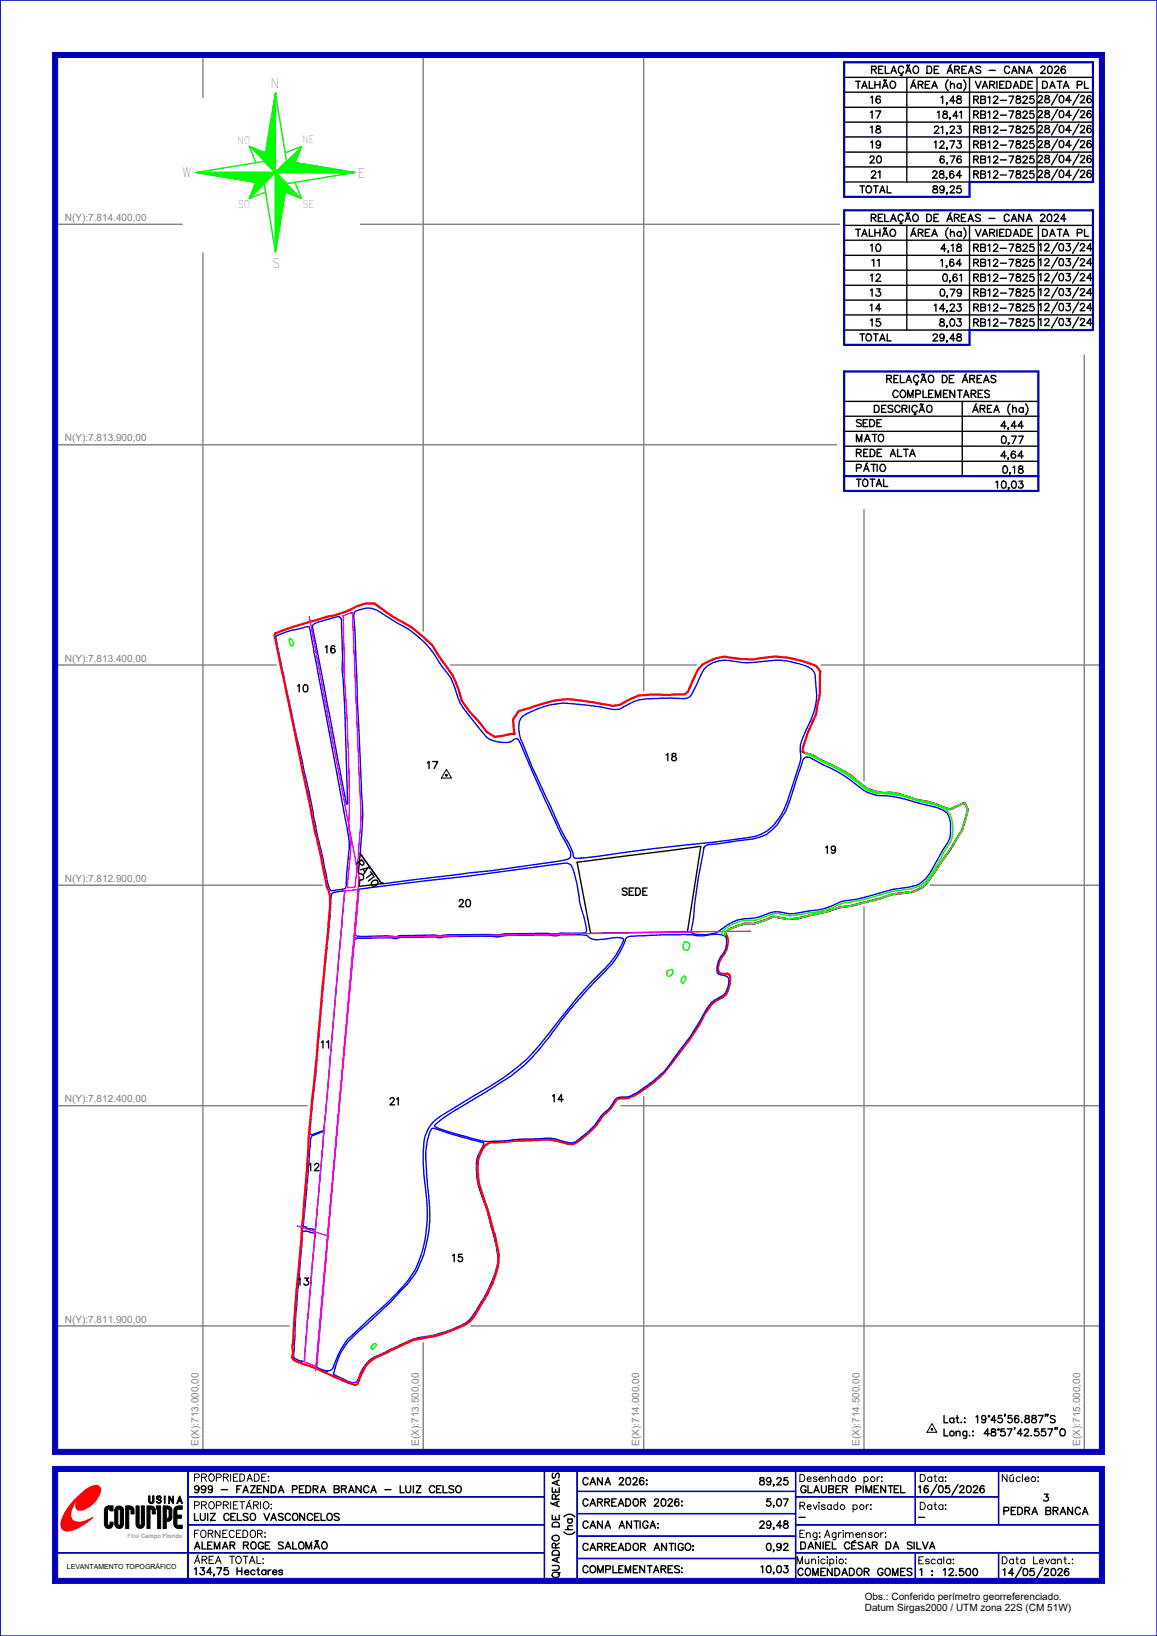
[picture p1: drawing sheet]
<svg xmlns="http://www.w3.org/2000/svg" width="210mm" height="297mm" viewBox="0 0 210 297" stroke-linecap="round" stroke-linejoin="round" font-family="sans-serif">
<!-- layer: QUADRO_DE_AREAS_COMPLEMENTARES -->
<path d="M153.2 86.4h35.3" fill="none" stroke="#0000b8" stroke-width=".4"/>
<!-- layer: QUADRO_DE_AREAS_CANA_2026 -->
<path d="M176 33h22.4" fill="none" stroke="#0000b8" stroke-width=".4"/>
<path d="M153.2 33h22.8" fill="none" stroke="#000" stroke-width=".25"/>
<!-- layer: QUADRO_DE_AREAS_CANA_ANTIGA -->
<path d="M153.2 59.9h22.8" fill="none" stroke="#000" stroke-width=".25"/>
<!-- layer: MATO -->
<path d="M52.5 116.1a.51 .51 0 0 1 .7 .5 .38 .38 0 0 1 0 .5 .38 .38 0 0 1-.5 .1zM121.1 176.4l.3-.3a.42 .42 0 0 1 .7 .1l-.2 .7a.46 .46 0 0 1-.6 .3 .46 .46 0 0 1-.2-.6zM123.9 177.5v-.1a.34 .34 0 0 1 .5-.1 .34 .34 0 0 1 0 .6l-.2 .3a.28 .28 0 0 1-.3 .3 .28 .28 0 0 1-.3-.4zM124.2 171.1l.1-.1h.2a.61 .61 0 0 1 .7 .6l-.1 .4a.51 .51 0 0 1-.3 .5 .51 .51 0 0 1-.6-.1l-.2-.4zM67.6 244.2a.36 .36 0 0 1 .5-.2 .36 .36 0 0 1 0 .6l-.2 .1a.31 .31 0 0 1-.5 .1 .31 .31 0 0 1 .1-.5z" fill="none" stroke="#0f0" stroke-width=".25"/>
<!-- layer: 0114000999015 -->
<path d="M78.4 204.9l.3-.1 3.1 1.1 5.9 1.5 .1 .3a7.8 7.8 0 0 0-1.3 4.8 20.8 20.8 0 0 0 1.8 7l.9 3.5a18.2 18.2 0 0 1 1.1 6.2 26.6 26.6 0 0 1-4.3 9.3 6.1 6.1 0 0 1-3.6 2.7 30.2 30.2 0 0 1-6.6 1.7l-1.5 .5-4.2 2a11.6 11.6 0 0 0-3.3 1.9 10.2 10.2 0 0 0-2 3.4 1.62 1.62 0 0 1-1.8 0l-2-.9a.5 .5 0 0 1-.4-.4 .5 .5 0 0 1 .1-.5l.1-.4a12.2 12.2 0 0 1 4.4-6.9l6.2-5.7a33.5 33.5 0 0 0 4.3-5.3 24.5 24.5 0 0 0 2-14.8l-.1-1.2a29.4 29.4 0 0 1-.1-7l.5-2z" fill="none" stroke="#00f" stroke-width=".25"/>
<!-- layer: 0114000999013 -->
<path d="M54.9 223.5l.6-.1 .8 .3 .9 .1-1.4 16-.5 7.2a.92 .92 0 0 1-1.3-.1l-.6-.4-.1-.5 .4-7.6z" fill="none" stroke="#00f" stroke-width=".25"/>
<!-- layer: 0114000999012 -->
<path d="M56.6 206.3l2.2-.9-1.5 17.9-.7-.2h-.5l-.8-.4h-.3l1.2-14.1a5 5 0 0 1 .4-2.3z" fill="none" stroke="#00f" stroke-width=".25"/>
<!-- layer: 0114000999010 -->
<path d="M50.1 115.5l.4-.3 2.4-.8 2.8-.6 .5 .1 6.7 36.1a11.5 11.5 0 0 1 .5 3.5l-.6 7.3a.49 .49 0 0 1-.6 .6l-2.1 .3a3.4 3.4 0 0 1-.8-2.5l-2.4-10.8a67.2 67.2 0 0 0-1.7-8.5l-4.1-19.1-.9-4.4z" fill="none" stroke="#00f" stroke-width=".25"/>
<!-- layer: 0114000999011 -->
<path d="M60.4 162.1l1.8-.4 .3 .1 .1 .2-3.8 43.2-2.2 .8a.59 .59 0 0 1-.3-.9l1-9.8 1.2-15 1.4-14.8a8.7 8.7 0 0 1 .5-3.4z" fill="none" stroke="#00f" stroke-width=".25"/>
<!-- layer: 0114000999 -->
<path d="M49.9 115l3.6-1.3 6.2-1.8 .9-.2a16.3 16.3 0 0 0 4.2-1.6l1.6-.6h1.6l3 2.2 1.2 .8a19.4 19.4 0 0 1 6.2 4.6l1.3 2.1 1.4 1.9a14.8 14.8 0 0 1 2.7 6.1l1.4 2 1.5 1.5 1.7 2.2 1.4 .9 3.1-.6 .5 .1-.3-2.7 1-1.5 2.8-.9a16.5 16.5 0 0 1 10.3-.8l4.2 .7 1.2-.2 1.5-.9 1.8-.7 2-.2h6.4l.6-.5 1.7-4 .9-1 1-.4a6.2 6.2 0 0 1 5-.7 12.9 12.9 0 0 0 5.3-.1 16.1 16.1 0 0 1 8.4 1.1l1 .4 .7 1-.1 4-.7 3.7-.5 1.2a19.6 19.6 0 0 0-2 5.7l1.9 .6 1.5 .9 3.8 1.8 1.7 1 2.7 2.2 1.4 .6 1.7 .3a8 8 0 0 1 3.8 .5l2.5 .9 1.6 .2 1.6 .5 2.7 .9 2.6-1.2 .6 1.3-1.1 3.7-2.7 4.3-3.1 4.6-1.2 1.4-1.6 .8-3.9 .5-2.4 .8-5 1.3-2.2 .3-2.4 .8-4.4 1a7.8 7.8 0 0 1-4.7 0l-.6-.1-3.6 1.3h-1.6l-1.2 .3-1.5 .6-.4 .3-.5 .6 .2 .2a3.6 3.6 0 0 1-.6 3.9 3.5 3.5 0 0 0-.8 2.8l.2 .3 1.4 .1h.2l.2 .3a5.2 5.2 0 0 1-.9 3.7l-.8 .5a5.4 5.4 0 0 0-2.9 2.9 43.1 43.1 0 0 1-5.7 8.5 19.5 19.5 0 0 1-7.9 6.6l-1.8 .1-.4 .2-1.3 1.7-1.2 1.2-.9 1.3a16 16 0 0 1-4.4 3.8 3.5 3.5 0 0 1-2.4-.3 9.3 9.3 0 0 0-4.5-.3l-3.5 .1-3.5 .3a2.47 2.47 0 0 0-2.9 1.6 8.8 8.8 0 0 0-.5 5.8l2.1 6.6a36.3 36.3 0 0 1 1.5 6.8 17.9 17.9 0 0 1-2.6 7.7l-1 1.7a5.9 5.9 0 0 1-3.8 3.5 24 24 0 0 1-7.4 2l-.8 .2-5.3 2.5a6.5 6.5 0 0 0-3.2 2.2l-.9 1.6-.5 1.5a.51 .51 0 0 1-.7 .3l-2.4-.9a57.8 57.8 0 0 0-8.5-3.5l-.4-.4 .2-.9-.1-1.3 .5-7.3 2.1-24.3a458.3 458.3 0 0 1 1.9-22.6l1.9-21.1 .4-4.4v-2.1l-.6-1.7-1-5.4-1.1-4.3-7.4-35.7z" fill="none" stroke="#f00" stroke-width=".4"/>
<!-- layer: MALHA -->
<path d="M36.8 10v7.7M36.8 45.9v217.7M10 240.7h42.5M85.5 240.7h114.5" fill="none" stroke="#808080" stroke-width=".25"/>
<!-- layer: MARGEM -->
<path d="M0 0h210v297h-210zM0 0v297" fill="none" stroke="#0000b8" stroke-width=".25"/>
<g fill="none" stroke="#0000b8" stroke-width=".18">
<path d="M9.6 266.2h190.9l-1 .9h-189zM34.1 266.7h.1v20.3h-.1zM34.1 276.8h64.7v.1h-64.7zM34.1 271.7h64.7v.1h-64.7zM34.1 276.8h64.7M34.1 271.8h64.7M34.1 266.7v20.3M98.8 266.7h.1v20h-.1zM98.8 266.7v20M104.7 266.7h.1v20h-.1zM104.7 270.7h39.7v.1h-39.7zM104.7 274.7h39.7v.2h-39.7z"/>
<path d="M104.7 278.8h39.7v.1h-39.7zM104.7 266.7v20M104.7 270.7h39.7M104.7 274.8h39.7M104.7 278.9h39.7M144.4 266.7h.1v20h-.1zM144.4 276.8h55.6v.1h-55.6zM144.4 271.7h36.9v.1h-36.9zM144.4 276.8h55.6M144.4 271.8h36.9M144.4 266.7v20M166.1 266.7h.1v10.1h-.1z"/>
<path d="M166.1 266.7v10.1M181.2 266.7h.1v10.1h-.1zM181.3 266.7v10.1M10 281.9h88.8v.1h-88.8zM10 281.9h88.8M104.7 282.9h39.7v.1h-39.7zM104.7 282.9h39.7M144.4 281.9h55.6v.1h-55.6zM144.4 281.9h55.6M166.1 281.9h.1v5h-.1zM166.1 281.9v5M181.2 281.9h.1v5h-.1z"/>
<path d="M181.3 281.9v5"/>
</g>
<path d="M9.6 266.2h190.9l-1 .9h-189z" fill="#0000b8"/>
<path d="M200.5 266.2v21.2l-1-.9v-19.4z" fill="none" stroke="#0000b8" stroke-width=".18"/>
<path d="M200.5 266.2v21.2l-1-.9v-19.4z" fill="#0000b8"/>
<path d="M9.6 287.4l.9-.9h189l1 .9z" fill="none" stroke="#0000b8" stroke-width=".18"/>
<path d="M9.6 287.4l.9-.9h189l1 .9z" fill="#0000b8"/>
<path d="M9.6 266.2l.9 .9v19.4l-.9 .9z" fill="none" stroke="#0000b8" stroke-width=".18"/>
<path d="M9.6 266.2l.9 .9v19.4l-.9 .9z" fill="#0000b8"/>
<path d="M34.1 266.7h.1v20.1h-.1zM34.1 266.7v20.1" fill="none" stroke="#0000b8" stroke-width=".18"/>
<!-- layer: SETA_NORTE -->
<g fill="none" stroke="#0f0" stroke-width=".25">
<path d="M50 17.1h.1M50 16.9h.1M50 16.9l2 12.4 12.4 2-12.4 2-2 12.4-2-12.4-12.4-2 12.4-2zM50 17.2h-.1M50 17.3l-.1 .1M50 17.4l-.1 .1M50 17.6l-.1 .1M50 17.7l-.2 .2M50 17.9l-.2 .1M50 18l-.2 .2M50 18.1l-.2 .2M50 18.2l-.3 .3"/>
<path d="M50 18.4l-.3 .2M50 18.5l-.3 .3M50 18.6l-.3 .3M50 18.7l-.4 .4M50 18.9l-.4 .3M50 19l-.4 .4M50 19.1l-.4 .4M50 19.2l-.5 .5M50 19.4l-.5 .4M50 19.5l-.5 .5M50 19.6l-.5 .5M50 19.7l-.6 .6"/>
<path d="M50 19.9l-.6 .5M50 20l-.6 .6M50 16.9v28.8M35.6 31.3h.1M35.6 31.3h28.8M35.9 31.3v.1M36 31.3v.1M36.1 31.3v.1M36.3 31.3l-.1 .1M36.4 31.3l-.1 .1M36.5 31.3l-.1 .1M36.6 31.3l-.1 .2"/>
<path d="M36.8 31.3l-.2 .2M36.9 31.3l-.2 .2M37 31.3l-.2 .2M37.2 31.3l-.3 .2M37.3 31.3l-.3 .3M37.4 31.3l-.3 .3M37.5 31.3l-.2 .3M37.7 31.3l-.3 .3M37.8 31.3l-.3 .3M37.9 31.3l-.3 .3M38 31.3l-.3 .4M38.2 31.3l-.4 .4"/>
<path d="M38.3 31.3l-.4 .4M38.5 31.3l-.5 .4M38.6 31.3l-.4 .4M38.7 31.3l-.4 .4M38.8 31.3l-.4 .5M39 31.3l-.5 .5M39.1 31.3l-.5 .5M39.2 31.3l-.5 .5M39.3 31.3l-.5 .5M39.5 31.3l-.6 .6M39.6 31.3l-.6 .6M39.7 31.3l-.6 .6"/>
<path d="M39.8 31.3l-.6 .6M40 31.3l-.7 .6M40.1 31.3l-.6 .6M40.2 31.3l-.6 .7M40.3 31.3l-.6 .7M40.5 31.3l-.7 .7M40.6 31.3l-.7 .7M40.7 31.3l-.7 .7M40.8 31.3l-.7 .8M41 31.3l-.8 .8M41.1 31.3l-.8 .8M41.2 31.3l-.8 .8"/>
<path d="M41.4 31.3l-.9 .8M41.5 31.3l-.9 .8M41.6 31.3l-.9 .9M41.8 31.3l-.9 .9M41.9 31.3l-.9 .9M42 31.3l-.9 .9M42.1 31.3l-.9 .9M42.3 31.3l-1 .9M42.4 31.3l-1 1M42.5 31.3l-.9 1M42.6 31.3l-.9 1M42.8 31.3l-1 1"/>
<path d="M42.9 31.3l-1 1M43 31.3l-1 1.1M43.1 31.3l-1 1.1M43.3 31.3l-1.1 1.1M43.4 31.3l-1.1 1.1M43.5 31.3l-1.1 1.1M43.6 31.3l-1.1 1.1M43.8 31.3l-1.2 1.2M43.9 31.3l-1.2 1.2M44 31.3l-1.2 1.2M44.1 31.3l-1.1 1.2M44.3 31.3l-1.2 1.2"/>
<path d="M44.4 31.3l-1.2 1.2M44.6 31.3l-1.3 1.3M44.7 31.3l-1.3 1.3M44.8 31.3l-1.3 1.3M44.9 31.3l-1.3 1.3M45.1 31.3l-1.4 1.3M45.2 31.3l-1.4 1.4M45.3 31.3l-1.4 1.4M45.5 31.3l-1.5 1.4M45.5 26.6l2.5 2.6M45.6 31.3l-1.5 1.4M45.7 26.7l2.3 2.4"/>
<path d="M45.7 31.3l-1.5 1.4M45.8 31.3l-1.4 1.4M45.9 26.8l2.1 2.2 2-2M46 31.3l-1.5 1.5M46.1 26.9l1.9 1.9 2-1.9M46.1 31.3l-1.5 1.5M46.2 31.3l-1.5 1.5M46.3 27l1.8 1.7M46.3 31.3l-1.5 1.5M46.5 31.3l-1.6 1.5M46.5 33.1h-.1M46.5 27.1l1.6 1.5"/>
<path d="M46.6 31.3l-1.6 1.5M46.6 33.1l-.3 .2M46.7 27.2l1.4 1.3M46.7 31.3l-1.5 1.6M46.8 31.3l-1.5 1.6M46.9 33.2l-.8 .8M46.9 27.3l1.2 1.1M47 31.3l-1.6 1.6M47.1 31.3l-1.6 1.6M47.1 33.2l-1.2 1.2M47.1 27.3l1 1M47.2 31.3l-1.6 1.6"/>
<path d="M47.3 31.3l-1.6 1.7M47.3 27.4l.9 .8M47.5 31.3l-1.7 1.7M47.5 27.5l.7 .6M47.6 31.3l-1.7 1.7M47.8 31.3l-1.8 1.7M47.8 27.6l.4 .4M47.9 31.3l-1.8 1.7M48 27.7l.2 .2M48 31.3l-1.8 1.7M48.1 31.3l-1.8 1.8M48.2 27.8h.1"/>
<path d="M48.2 34.9l-2.9 1.1M48.3 31.3l-1.9 1.8-1.1 2.9M48.4 31.3l-1.8 1.8M48.5 31.3l-2.2 2.3M48.6 31.3l-2.4 2.5M48.8 31.3l-1.9 1.8M48.9 31.3l-2.9 2.9M49 31.3l-1.9 1.9M49.1 31.3l-3.2 3.3M49.3 31.3l-3.5 3.5M49.4 31.3l-3.7 3.7M49.5 31.3l-3.9 3.9"/>
<path d="M49.6 31.3l-4.1 4.1M49.8 31.3l-4.4 4.3M49.9 31.3l-4.5 4.5M50 21.9l-1 1M50 35.5l2-1.9 2.3 2.3M50 20.1l-.6 .6M50 20.2l-.7 .7M50 20.4l-.7 .7M50 20.5l-.7 .7M50 20.6l-.7 .8M50 20.7l-.8 .8M50 20.9l-.8 .8"/>
<path d="M50 21l-.8 .8M50 21.2l-.8 .8M50 21.3l-.9 .8M50 21.4l-.9 .9M50 21.5l-.9 .9M50 21.7l-.9 .9M50 21.8l-1 .9M50 22l-1 1M50 22.2l-1 1M50 22.3l-1.1 1M50 22.4l-1.1 1.1M50 22.5l-1.1 1.1"/>
<path d="M50 22.7l-1.1 1.1M50 22.8l-1.2 1.2M50 22.9l-1.2 1.2M50 23l-1.2 1.3M50 23.2l-1.2 1.2M50 23.3l-1.3 1.3M50 23.4l-1.3 1.3M50 23.5l-1.3 1.4M50 23.7l-1.3 1.3M50 23.8l-1.4 1.4M50 24l-1.4 1.3M50 24.1l-1.4 1.4"/>
<path d="M50 24.2l-1.4 1.4M50 24.3l-1.5 1.5M50 24.5l-1.5 1.4M50 24.6l-1.5 1.5M50 24.7l-1.5 1.5M50 24.8l-1.6 1.6M50 25l-1.6 1.5M50 25.1l-1.6 1.6M50 25.2l-1.6 1.6M50 25.4l-1.7 1.6M50 25.5l-1.7 1.7M50 25.6l-1.7 1.7"/>
<path d="M50 25.7l-1.7 1.8M50 25.9l-1.8 1.7M50 26l-1.8 1.8-2.9-1.2 1.1 2.9M50 26.1l-1.8 1.8M50 26.2l-1.8 1.9M50 26.4l-1.9 1.8M50 26.5l-1.9 1.9M50 26.6l-1.9 1.9M50 26.7l-1.9 2M50 27.2l-2 1.9M50 27.3l-2 2 4 4M50 27.4l-1.9 1.9"/>
<path d="M50 27.5l-1.9 1.9M50 27.7l-1.8 1.8M50 27.8l-1.8 1.7M50 27.9l-1.7 1.7M50 28l-1.6 1.7M50 28.2l-1.6 1.5M50 28.3l-1.5 1.5M50 28.4l-1.4 1.4M50 28.5l-1.4 1.4M50 28.7l-1.3 1.3M50 28.8l-1.3 1.2M50 28.9l-1.2 1.2"/>
<path d="M50 29l-1.1 1.2M50 29.2l-1.1 1M50 29.3l-1 1M50 29.4l-.9 1M50 29.5l-.9 1M50 29.7l-.8 .8M50 29.8l-.8 .8M50 29.9l-.7 .7M50 30l-.6 .7M50 30.2l-.6 .6M50 30.3l-.5 .5M50 30.5l-.4 .4"/>
<path d="M50 30.6l-.4 .4M50 30.7l-.3 .3M50 30.8l-.2 .3M50 31l-.2 .1M50 31.1l-.1 .1M50 31.2l-.1 .1M50.1 31.4l-.1 .1M50.1 31.5l-.1 .1M50.2 31.5l-.2 .2M50.3 31.6l-.3 .2M50.3 31.6l-.3 .4M50.4 31.7l-.4 .4"/>
<path d="M50.4 31.8l-.4 .4M50.5 31.8l-.5 .5M50.6 31.9l-.6 .6M50.6 32l-.6 .6M50.7 32l-.7 .7M50.8 32.1l-.8 .7M50.9 32.1l-.9 .9M50.9 32.2l-.9 .9M51 40l-1 .9M51 39.8l-1 1M51 32.3l-1 .9M51 39.6l-1 1"/>
<path d="M51 39.5l-1 1M51.1 39.3l-1.1 1.1M51.1 39.2l-1.1 1.1M51.1 32.3l-1.1 1.1M51.1 39l-1.1 1.1M51.1 38.9l-1.1 1.1M51.1 32.4l-1.1 1.1M51.2 38.7l-1.2 1.2M51.2 38.6l-1.2 1.1M51.2 32.5l-1.2 1.2M51.2 38.4l-1.2 1.2M51.2 38.3l-1.2 1.2"/>
<path d="M51.2 32.5l-1.2 1.3M51.3 38.1l-1.3 1.2M51.3 38l-1.3 1.2M51.3 37.8l-1.3 1.3M51.3 37.7l-1.3 1.3M51.3 32.6l-1.3 1.3M51.4 37.5l-1.4 1.3M51.4 37.4l-1.4 1.3M51.4 32.6l-1.4 1.4M51.4 37.2l-1.4 1.4M51.4 37.1l-1.4 1.4M51.4 32.7l-1.4 1.5"/>
<path d="M51.5 36.9l-1.5 1.4M51.5 36.8l-1.5 1.4M51.5 32.8l-1.5 1.5M51.5 36.6l-1.5 1.5M51.5 36.4l-1.5 1.6M51.6 36.3l-1.6 1.5M51.6 36.1l-1.6 1.6M51.6 32.8l-1.6 1.6M51.6 36l-1.6 1.6M51.6 35.8l-1.6 1.7M51.6 32.9l-1.6 1.6M51.7 35.7l-1.7 1.6"/>
<path d="M51.7 35.5l-1.7 1.7M51.7 33l-1.7 1.7M51.7 35.4l-1.7 1.7M51.7 35.2l-1.7 1.8M51.7 33l-1.7 1.8M51.8 35.1l-1.8 1.7M51.8 34.9l-1.8 1.8M51.8 27.8l2.9-1.2-1.2 2.9M51.8 34.8l-1.8 1.7M51.8 33.1l-1.8 1.8M51.8 34.8l.1 .1M51.8 34.7l.3 .3"/>
<path d="M51.9 34.5l-1.9 1.8M51.9 33.1l-1.9 1.9M51.9 34.5l.6 .6M51.9 34.4l.8 .8M51.9 34.2l-1.9 1.8M51.9 34l-1.9 1.9M51.9 33.2l-1.9 2M51.9 34.2l1.2 1.2M51.9 34.1l1.4 1.3M51.9 34l1.6 1.5M52 33.7l-2 2M52 33.3l-2 2"/>
<path d="M52 33.8l1.9 1.9M52 33.7l2.1 2.1M52 33.4l-2 2M52 29.3l-6.7 6.7M52 33.4l2.5 2.5M52.1 29.3l-2.1 2M52.2 29.3l-2.1 2M52.3 35l-.5-.4-1.8 1.8M52.3 29.3l-2 2M52.6 29.4l-2 1.9M52.7 29.4l-1.9 1.9M52.9 35.3l-1-1-1.9 1.9"/>
<path d="M53 29.4l-1.8 1.9M53.1 29.4l-1.8 1.9M53.5 29.4l-1.8 1.9M53.5 33.1l1.2 2.9-2.9-1.1M53.6 29.5l-1.8 1.8M53.6 29.2l-2 2.1M53.7 35.6l-1.7-1.7-2 1.9M53.7 29.5l-1.8 1.8M53.7 29l-2.3 2.3M53.8 29.5l-1.7 1.8M53.8 28.8l-.6 .6M53.9 29.6l-1.7 1.7"/>
<path d="M53.9 28.6l-.8 .8M54 28.4l-2.9 2.9M54.1 29.6l-1.8 1.7M54.1 28.2l-1.2 1.2M54.2 29.6l-1.8 1.7M54.2 28l-3.3 3.3M54.3 29.6l-1.7 1.7M54.3 27.8l-1.6 1.6M54.3 27.6l-1.7 1.7M54.4 29.6l-1.7 1.7M54.4 27.4l-3.9 3.9M54.5 29.7l-1.7 1.6"/>
<path d="M54.5 27.2l-4.1 4.1M54.6 29.7l-1.6 1.6M54.6 27l-2.4 2.3M54.7 26.8l-2.6 2.5M54.7 29.7l-1.6 1.6M54.8 29.7l-1.6 1.6M54.9 29.7l-1.6 1.6M55 29.7l-1.5 1.6M55.1 29.8l-1.5 1.5M55.2 29.8l-1.5 1.5M55.3 29.8l-1.5 1.5M55.5 29.8l-1.5 1.5"/>
<path d="M55.6 29.8l-1.5 1.5M55.7 29.8l-1.4 1.5M55.8 29.9l-1.4 1.4M55.9 29.9l-1.4 1.4M56 29.9l-1.4 1.4M56.1 29.9l-1.3 1.4M56.2 29.9l-1.3 1.4M56.3 30l-1.3 1.3M56.4 30l-1.3 1.3M56.5 30l-1.2 1.3M56.6 30l-1.2 1.3M56.7 30l-1.2 1.3"/>
<path d="M56.9 30l-1.3 1.3M57 30.1l-1.2 1.2M57.1 30.1l-1.2 1.2M57.2 30.1l-1.2 1.2M57.3 30.1l-1.2 1.2M57.4 30.1l-1.1 1.2M57.6 30.2l-1.2 1.1M57.7 30.2l-1.2 1.1M57.8 30.2l-1.2 1.1M57.9 30.2l-1.1 1.1M58 30.2l-1.1 1.1M58.1 30.2l-1.1 1.1"/>
<path d="M58.2 30.3l-1.1 1M58.3 30.3l-1 1M58.4 30.3l-1 1M58.5 30.4l-.9 .9M58.6 30.4l-.9 .9M58.7 30.4l-.9 .9M58.8 30.4l-.9 .9M59 30.4l-.9 .9M59.1 30.4l-.9 .9M59.2 30.5l-.9 .8M59.3 30.5l-.9 .8M59.4 30.5l-.8 .8"/>
<path d="M59.5 30.5l-.8 .8M59.6 30.5l-.8 .8M59.7 30.6l-.8 .7M59.8 30.6l-.7 .7M59.9 30.6l-.7 .7M60 30.6l-.7 .7M60.1 30.6l-.7 .7M60.2 30.6l-.6 .7M60.4 30.7l-.7 .6M60.5 30.7l-.7 .6M60.6 30.7l-.7 .6M60.7 30.7l-.6 .6"/>
<path d="M60.8 30.7l-.6 .6M60.9 30.8l-.5 .5M61 30.8l-.5 .5M61.2 30.8l-.6 .5M61.3 30.8l-.6 .5M61.4 30.8l-.5 .5M61.5 30.8l-.5 .5M61.6 30.9l-.5 .4M61.7 30.9l-.4 .4M61.8 30.9l-.4 .4M61.9 30.9l-.4 .4M62 30.9l-.4 .4"/>
<path d="M62.1 30.9l-.3 .4M62.2 31l-.3 .3M62.3 31l-.3 .3M62.4 31l-.3 .3M62.6 31l-.3 .3M62.7 31l-.3 .3M62.8 31.1l-.3 .2M62.9 31.1l-.3 .2M63 31.1l-.2 .2M63.1 31.1l-.2 .2M63.2 31.1l-.2 .2M63.3 31.1l-.2 .2"/>
<path d="M63.4 31.2l-.1 .1M63.6 31.2l-.2 .1M63.7 31.2l-.1 .1M63.8 31.2l-.1 .1M63.9 31.2l-.1 .1M64 31.2l-.1 .1M64.1 31.3h.1M64.2 31.3h.1M64.3 31.3h.1M50 45.6h.1M50 45.4v.1M50.1 45.3h-.1"/>
<path d="M50.1 45.1l-.1 .1M50.1 45l-.1 .1M50.1 44.8l-.1 .2M50.2 44.7l-.2 .1M50.2 44.5l-.2 .2M50.2 44.4l-.2 .2M50.2 44.2l-.2 .3M50.3 44.1l-.3 .2M50.3 43.9l-.3 .3M50.3 43.8l-.3 .3M50.3 43.6l-.3 .4M50.4 43.5l-.4 .3"/>
<path d="M50.4 43.3l-.4 .4M50.4 43.2l-.4 .4M50.4 43l-.4 .5M50.5 42.8l-.5 .5M50.5 42.7l-.5 .5M50.5 42.5l-.5 .6M50.5 42.4l-.5 .5M50.6 42.2l-.6 .6M50.6 42.1l-.6 .6M50.6 41.9l-.6 .6M50.6 41.8l-.6 .6M50.7 41.6l-.7 .7"/>
<path d="M50.7 41.5l-.7 .7M50.7 41.3l-.7 .7M50.7 41.2l-.7 .7M50.8 41l-.8 .8M50.8 40.9l-.8 .8M50.9 40.7l-.9 .8M50.9 40.6l-.9 .8M50.9 40.4l-.9 .9M50.9 40.3l-.9 .9M51 40.1l-1 .9"/>
</g>
<!-- layer: MARGEM -->
<path d="M27 271.6h.2v1a.29 .29 0 0 0 .3 .2 .29 .29 0 0 0 .2-.2v-1h.2v1a.44 .44 0 0 1-.4 .3 .44 .44 0 0 1-.5-.3zM28.5 271.7l.1-.1a.46 .46 0 0 1 .7 .4h-.2a.26 .26 0 0 0-.3-.3 .26 .26 0 0 0-.2 .3l.6 .3 .1 .2-.8-.3-.1-.2zM28.5 271.7l.1-.1a.46 .46 0 0 1 .7 .4h-.2a.26 .26 0 0 0-.3-.3 .26 .26 0 0 0-.2 .3l.6 .3a.42 .42 0 0 1-.3 .6 .42 .42 0 0 1-.5-.3h.1a.28 .28 0 0 0 .4 .2 .28 .28 0 0 0 .2-.3l-.6-.3-.1-.2zM29.8 271.6h.2v1.3h-.2zM30.6 271.6h.2l.5 1v-1h.2v1.3h-.2l-.5-1v1h-.2zM32.6 271.6h.1l.4 1.3h-.2l-.1-.3h-.4l-.1 .3h-.2zM32.6 271.9l.2 .5h-.3z" fill="none" stroke="#000" stroke-width=".18"/>
<g fill="#000">
<path d="M27 271.6h.2v1a.29 .29 0 0 0 .3 .2 .29 .29 0 0 0 .2-.2v-1h.2v1a.44 .44 0 0 1-.4 .3 .44 .44 0 0 1-.5-.3z" fill-rule="evenodd"/>
<path d="M28.5 271.7l.1-.1a.46 .46 0 0 1 .7 .4h-.2a.26 .26 0 0 0-.3-.3 .26 .26 0 0 0-.2 .3l.6 .3 .1 .2-.8-.3-.1-.2z" fill-rule="evenodd"/>
<path d="M28.5 271.7l.1-.1a.46 .46 0 0 1 .7 .4h-.2a.26 .26 0 0 0-.3-.3 .26 .26 0 0 0-.2 .3l.6 .3a.42 .42 0 0 1-.3 .6 .42 .42 0 0 1-.5-.3h.1a.28 .28 0 0 0 .4 .2 .28 .28 0 0 0 .2-.3l-.6-.3-.1-.2z" fill-rule="evenodd"/>
<path d="M29.8 271.6v1.3h.2v-1.3zM30.6 271.6v1.3h.2v-1l.5 1h.2v-1.3h-.2v1l-.5-1zM32.6 271.6l-.5 1.3h.2l.1-.3h.4l.1 .3h.2l-.4-1.3zM32.6 271.9l.2 .5h-.3z" fill-rule="evenodd"/>
</g>
<path d="M14.4 271.6l1.6-1.4-1.6 1.7z" fill="none" stroke="#ff3f00" stroke-width=".18"/>
<path d="M14.4 271.6l1.6-1.4-1.6 1.7z" fill-rule="evenodd" fill="#ff3f00"/>
<path d="M18.9 275.4h.6v1.3a.23 .23 0 0 0 .2 .2 .23 .23 0 0 0 .3-.2v-.4h.5a.91 .91 0 0 1-.8 1.2 .78 .78 0 0 1-.8-.8z" fill="none" stroke="#000" stroke-width=".18"/>
<path d="M18.9 275.4h.6v1.3a.23 .23 0 0 0 .2 .2 .23 .23 0 0 0 .3-.2v-.4h.5a.91 .91 0 0 1-.8 1.2 .78 .78 0 0 1-.8-.8z" fill-rule="evenodd" fill="#000"/>
<path d="M13.5 272.3l1.9-1.7a7.2 7.2 0 0 0-2.5 4.4 1.3 1.3 0 0 0 1.6 1.3l.8-.1 1.5-.7a8.1 8.1 0 0 1-4.7 2.5l-.2-.1a1.15 1.15 0 0 1-.8-1.7 9.2 9.2 0 0 1 2.4-3.9zM15.4 270.7a2.42 2.42 0 0 1 2.6-.9 1.58 1.58 0 0 1-.2 2 4.1 4.1 0 0 1-3.6 2.3 1.18 1.18 0 0 1-.2-1.7l.3-.6zM15.4 270.6l.7-.4z" fill="none" stroke="#ff3f00" stroke-width=".18"/>
<path d="M15.4 270.7a3.6 3.6 0 0 0-1.6 2.9 1.18 1.18 0 0 0 1.8 .2 4.5 4.5 0 0 0 2.6-3.6 1.1 1.1 0 0 0-1.7-.3zM15.4 270.6l.7-.4zM14.2 271.6a8.7 8.7 0 0 0-3.1 5.2 1.25 1.25 0 0 0 2 1l.7-.2 1.5-.9 1.5-1.2-.5 .3a2.88 2.88 0 0 1-3.1 .2 2.36 2.36 0 0 1 .2-2.8l1.1-1.6 .9-1z" fill-rule="evenodd" fill="#ff3f00"/>
<path d="M19.2 273.6l.5-.2h.8v.9h-.5v-.4l-.4 .1-.1 1.4h-.6v-1.3zM21.1 273.5a.8 .8 0 0 1 .9 0 .8 .8 0 0 1 .4 .7v2.4a.79 .79 0 0 1-.8 .9 .79 .79 0 0 1-.8-.8v-2.6zM21.5 274l.1-.1 .2 .2v2.6a.23 .23 0 0 1-.2 .2 .23 .23 0 0 1-.2-.2v-2.6zM22.8 273.4h.7a.79 .79 0 0 1 .8 .8v.7h-.5v-.8l-.1-.1-.3-.1v3.6h-.6zM24.7 273.4h.5v3.4l.1 .1 .4-.1v-3.4h.5v3.3a.76 .76 0 0 1-.7 .7 .76 .76 0 0 1-.8-.7zM26.7 273.4h.7a.79 .79 0 0 1 .8 .8v.7h-.6v-.8l-.1-.1-.3-.1v3.6h-.5zM28.4 273.4h.8v4.1h-.6v-3.5h-.2zM29.6 273.4h.9a.71 .71 0 0 1 .7 .8v1.2a.82 .82 0 0 1-1 .8v1.3h-.6zM30.2 273.9h.3l.2 .2v1.4l-.2 .2h-.3zM31.7 273.7l.4-.3h1v.6h-.9l-.1 .1v1h.8v.5h-.8v1.1l.1 .2h.9v.6h-.7a.87 .87 0 0 1-.9-.8v-2.6z" fill="none" stroke="#000" stroke-width=".18"/>
<g fill="#000">
<path d="M19.3 273.5l-.4 .6v1.3h.6l.1-1.4 .4-.1v.4h.5v-.9h-.8zM22.8 273.4v4.1h.6v-3.6l.3 .1 .1 .1v.8h.5v-.7a.79 .79 0 0 0-.8-.8zM24.7 273.4v3.3a.76 .76 0 0 0 .8 .7 .76 .76 0 0 0 .7-.7v-3.3h-.5v3.4l-.1 .1-.4-.1v-3.4zM26.7 273.4v4.1h.5v-3.6l.3 .1 .1 .1v.8h.6v-.7a.79 .79 0 0 0-.8-.8zM28.4 273.4v.6h.2v3.5h.6v-4.1zM29.6 273.4v4.1h.6v-1.3a.88 .88 0 0 0 1-.8v-1.2a.79 .79 0 0 0-.8-.8zM30.2 273.9h.3l.2 .2v1.4l-.2 .2h-.3zM31.9 273.5l-.4 .6v2.6a.87 .87 0 0 0 .9 .8h.7v-.6h-.9l-.1-.2v-1.1h.8v-.5h-.8v-1l.1-.1h.9v-.6h-.7z" fill-rule="evenodd"/>
<path d="M21.1 273.5l-.3 .6v2.6a.79 .79 0 0 0 .8 .8 .79 .79 0 0 0 .8-.9v-2.4a.8 .8 0 0 0-.4-.7 .8 .8 0 0 0-.9 0zM21.5 274l.1-.1 .2 .2v2.6a.23 .23 0 0 1-.2 .2 .23 .23 0 0 1-.2-.2v-2.6z" fill-rule="evenodd"/>
</g>
<path d="M27 272.6v-1h.2v1M27 272.5l.1 .2 .3 .2M27.2 272.5l.2 .3M27.4 272.8h.1M27.4 272.9h.1M27.7 272.6v-1h.2v1M27.7 272.5l-.2 .3M27.9 272.5v.2l-.4 .2" fill="none" stroke="#000" stroke-width=".25"/>
<!-- layer: QUADRO_DE_AREAS_CANA_ANTIGA -->
<path d="M153.2 38.2h45.2v21.7h-22.4v2.7h-22.8z" fill="none" stroke="#0000b8" stroke-width=".4"/>
<path d="M153.2 40.9h45.2M153.2 43.6h45.2M153.2 46.4h45.2M153.2 49h45.2M153.2 51.8h45.2M153.2 54.5h45.2M153.2 57.2h45.2M164.6 40.9v19M176 40.9v19M188.5 40.9v19" fill="none" stroke="#000" stroke-width=".25"/>
<!-- layer: QUADRO_DE_AREAS_CANA_2026 -->
<path d="M176 33v2.7h-22.8v-24.4h45.2v21.7" fill="none" stroke="#0000b8" stroke-width=".4"/>
<path d="M153.2 14h45.2M153.2 16.7h45.2M153.2 19.5h45.2M164.6 14v19M176 14v19M188.2 14v19M153.2 22.2h45.2M153.2 24.9h45.2M153.2 27.6h45.2" fill="none" stroke="#000" stroke-width=".25"/>
<!-- layer: QUADRO_DE_AREAS_COMPLEMENTARES -->
<path d="M153.2 67.4h35.3v21.7h-35.3z" fill="none" stroke="#0000b8" stroke-width=".4"/>
<path d="M153.2 72.9h35.3M153.2 75.6h35.3M153.2 78.3h35.3M174.7 72.9v13.5M153.2 81h35.3" fill="none" stroke="#000" stroke-width=".25"/>
<!-- layer: TEXTO -->
<g fill="none" stroke="#000" stroke-width=".18">
<path d="M81 139.7l.9 1.5h-1.8zM80.9 140.6l.1 .1h-.1zM80.9 140.6h.1v.1zM80.9 140.8l.1-.1v.2zM81 140.6h.1l-.1 .1zM81 140.7h.2l-.1 .1zM81 140.7l.1 .1-.1 .1zM81.1 140.6l.1 .1h-.2zM169.1 259.4l.1 .1h-.2zM169.1 259.4l.1 .1zM169.1 259.6l.1-.1v.1zM169.2 258.4l.8 1.6h-1.8z"/>
<path d="M169.2 259.4h.1l-.1 .1zM169.2 259.5l.1 .1zM169.2 259.5l.1 .1h-.1zM169.3 259.4l-.1 .1z"/>
</g>
<g fill="#000">
<path d="M80.9 140.6l.1 .1h-.1zM80.9 140.6h.1v.1zM81 140.6h.1l-.1 .1zM81.1 140.6l.1 .1h-.2zM81 140.7h.2l-.1 .1zM81 140.7l.1 .1-.1 .1zM80.9 140.8l.1-.1v.2zM80.9 140.7h.1l-.1 .1zM169.1 259.4l.1 .1h-.2zM169.1 259.4l.1 .1zM169.2 259.4h.1l-.1 .1zM169.3 259.4l-.1 .1z"/>
<path d="M169.2 259.5l.1 .1zM169.2 259.5l.1 .1h-.1zM169.1 259.6l.1-.1v.1zM169 259.5h.2l-.1 .1z"/>
</g>
<!-- layer: MALHA -->
<g fill="none" stroke="#808080" stroke-width=".25">
<path d="M76.8 10v104.6M116.8 10v115.4M10 40.7h23.1M65.4 40.7h87M196.8 64.4v199.2M10 80.7h141.8M156.8 92.5v49.3M10 120.7h40.1M81.8 120.7h44.6M149 120.7h51M10 160.7h48.5M156.8 164.7v98.9"/>
<path d="M168.9 160.7h31.1M116.8 199.1v64.5M10 200.7h45.8M112.7 200.7h87.3M76.8 243.8v19.8"/>
</g>
<!-- layer: 0114000999014 -->
<path d="M78.8 204.3a46.6 46.6 0 0 1 8.4-5.4 49.3 49.3 0 0 0 8.2-5.7 76 76 0 0 0 7.2-8.9l2.6-3.1 3.3-3.5a17.9 17.9 0 0 0 4.9-6.7 1.35 1.35 0 0 1 1.7-1.1l5-.2 4.3-.1 2.4 .3 1.8-.2a3.9 3.9 0 0 1 3.2 .4l.1 .4a3.9 3.9 0 0 1-1.2 3.4 3.3 3.3 0 0 0-.4 2.8l.8 .3a1.14 1.14 0 0 1 1.1 .5 1.14 1.14 0 0 1 0 1.2l-.1 .5a2.94 2.94 0 0 1-1.2 1.7 5.4 5.4 0 0 0-3.3 3.4 75 75 0 0 1-5.9 8.7 17.5 17.5 0 0 1-3.9 3.8l-.6 .4a10.7 10.7 0 0 1-3.4 2 2.31 2.31 0 0 0-2.3 .6l-.2 .4a5.7 5.7 0 0 1-1.8 2l-.5 .5a13.3 13.3 0 0 1-4.3 4.4 2.01 2.01 0 0 1-2.2 .2 8.4 8.4 0 0 0-4.8-.6l-2.6 .1-4.4 .3a11.5 11.5 0 0 1-6.1-.8l-4.2-1.2a2.36 2.36 0 0 1-1.6-.8z" fill="none" stroke="#00f" stroke-width=".25"/>
<!-- layer: MARGEM -->
<path d="M199.5 10.4l1-.9v254.5l-1-.9z" fill="none" stroke="#0000b8" stroke-width=".18"/>
<path d="M199.5 10.4l1-.9v254.5l-1-.9z" fill="#0000b8"/>
<path d="M9.6 9.5h190.9l-1 .9h-189z" fill="none" stroke="#0000b8" stroke-width=".18"/>
<path d="M9.6 9.5h190.9l-1 .9h-189z" fill="#0000b8"/>
<path d="M9.6 9.5l.9 .9v252.7l-.9 .9z" fill="none" stroke="#0000b8" stroke-width=".18"/>
<path d="M9.6 9.5l.9 .9v252.7l-.9 .9z" fill="#0000b8"/>
<path d="M10.5 263.1h189l1 .9h-190.9z" fill="none" stroke="#0000b8" stroke-width=".18"/>
<path d="M10.5 263.1h189l1 .9h-190.9z" fill="#0000b8"/>
<!-- layer: 0114000999017 -->
<path d="M64.5 111a4.2 4.2 0 0 1 5 .5l2.5 1.6a17.9 17.9 0 0 1 8.2 7.8 8.8 8.8 0 0 1 2.4 4.1 11 11 0 0 0 3.2 5.7l1.3 1.7a5 5 0 0 0 5.7 2.2 1.15 1.15 0 0 1 1.1-.5 8.6 8.6 0 0 1 1.5 3l1.4 3.4a148.8 148.8 0 0 0 6.4 13.5 1.49 1.49 0 0 1 .1 1.8 6.8 6.8 0 0 1-2.9 .7l-11.1 1.6-19.4 2.3a1.02 1.02 0 0 1-1-.6l-3.5-4.8 .1-1.6a44.6 44.6 0 0 0 .1-9.3l-1.2-29.8-.2-2.5 .1-.4z" fill="none" stroke="#00f" stroke-width=".25"/>
<!-- layer: 0114000999018 -->
<path d="M94.8 130.1a14.5 14.5 0 0 1 10.5-2.2l3.5 .4a7.6 7.6 0 0 0 3.7 .5l.5-.4a8.4 8.4 0 0 1 4.3-1.5l5.3-.1a3.6 3.6 0 0 0 2.6-.3l.4-.5 1.7-3.7a4.7 4.7 0 0 1 5-2.4 19.7 19.7 0 0 0 8.3 0 13.4 13.4 0 0 1 6.7 1.5l.6 1 .2 2.6a11.3 11.3 0 0 1-1.5 6.9 9 9 0 0 0-1.4 4.4l.1 .8-.1 1.2-2.2 7.1a11.2 11.2 0 0 1-3.8 5.4l-2 1-7.6 1.1a449 449 0 0 0-23.3 2.8l-1.9 .1a.92 .92 0 0 1-.4-.9l-.7-1.6a40.3 40.3 0 0 1-3.4-6.9l-.8-1.8a120.8 120.8 0 0 1-4.7-10.6 6.9 6.9 0 0 1-.2-2.9z" fill="none" stroke="#00f" stroke-width=".25"/>
<!-- layer: 0114000999019 -->
<path d="M128 153.6l.6-.3 5.5-.7a8.6 8.6 0 0 0 7-2.9l.6-1a21.7 21.7 0 0 0 2.9-7.2l.9-2.7a1.47 1.47 0 0 1 .8-1.4l.6 .1 2.3 1.3a26.3 26.3 0 0 1 7.6 4.7 7.1 7.1 0 0 0 3.9 .9 26.6 26.6 0 0 1 6.5 1.5l2.8 .7 1.1 .4a2.58 2.58 0 0 1 1.4 2.3 6.1 6.1 0 0 1-.6 3.8l-2.2 3.7a8.1 8.1 0 0 1-3.2 3.9l-1.6 .4a26 26 0 0 0-7.2 1.6l-2.5 .6a9.1 9.1 0 0 0-4.6 1.3l-1.1 .4-2.3 .3a9.1 9.1 0 0 1-5.5 .3 4.5 4.5 0 0 0-3.2 .6 7.9 7.9 0 0 1-3.4 .6 7.7 7.7 0 0 0-4.2 1.9 4.7 4.7 0 0 1-3.5 .9 2.75 2.75 0 0 1-1.9-.3 3.5 3.5 0 0 1 .3-2l.1-1.1a73.9 73.9 0 0 1 1.9-12.3z" fill="none" stroke="#00f" stroke-width=".25"/>
<!-- layer: SEDE -->
<path d="M104.7 156.5l22.5-2.9-2.4 15.5-17.6 .3z" fill="none" stroke="#000" stroke-width=".25"/>
<!-- layer: 0114000999021 -->
<path d="M64.3 170.6a1.23 1.23 0 0 1 1.2-.2l5.8-.1a1.59 1.59 0 0 0 1.4-.1l6.5-.1 .8 .2 .8-.2 1.7-.1 8.1 .1a14.8 14.8 0 0 1 4.6-.3l4.4-.1a3.4 3.4 0 0 0 2.2 0h4.1a1.47 1.47 0 0 1 1.2 .6 2.74 2.74 0 0 0 1.9 .3l3.2-.4a.8 .8 0 0 1 1 .5l-.1 .2a16.1 16.1 0 0 1-4.4 6.1 92.7 92.7 0 0 0-9.3 10.9 31.7 31.7 0 0 1-10.6 9.4l-6.4 3.8a10 10 0 0 0-4.8 4.2 8.5 8.5 0 0 0-.8 3.9 59.2 59.2 0 0 0 .7 8.9 24.4 24.4 0 0 1-2.1 12.4 32.7 32.7 0 0 1-7 7.7l-4.1 3.8a12.9 12.9 0 0 0-3.9 6.4l-.2 .2a1.9 1.9 0 0 1-1.9 0l-.8-.5z" fill="none" stroke="#00f" stroke-width=".25"/>
<!-- layer: 0114000999020 -->
<path d="M65.1 161.5l11.3-1.5 8.8-1 17-2.3a1.5 1.5 0 0 1 1.9 1.5 34.3 34.3 0 0 1 1.2 6l.8 2.6 .4 2-.1 .3-.3 .3h-2.4a5.1 5.1 0 0 0-2.7 .1l-3-.1-6.6 .1-1.1 .2-2-.1a56.5 56.5 0 0 0-8.2 .2l-.3 .1-1.1-.2-6.1 .1-.6 .3-1.7-.2-5.2 .1-.5-.2-.2-.2z" fill="none" stroke="#00f" stroke-width=".25"/>
<!-- layer: 0114000999016 -->
<path d="M56.9 113.4l1.2-.5 2.8-.9a.69 .69 0 0 1 .8 0 .69 .69 0 0 1 .3 .7l.2 6.6a12.7 12.7 0 0 0 .1 4l.3 5.5 .5 17.2-.3-.2-6.1-32.1z" fill="none" stroke="#00f" stroke-width=".25"/>
<!-- layer: REDE_DE_LUZ -->
<path d="M56.1 111.9l9.1 47.4-7.9 89.6M62.3 111.8l1.7-.6 1.5 37.5-.5 7.5-.6 4.9-1.3 .1 .6-8.2-.4-2.7a280.1 280.1 0 0 0-.9-29.5zM62.5 161.8l2.6-.3-7.6 86.6-2.4-.9 .2-.2 .5-7.2 6.8-77.8zM136.2 169l-72 1.2M53.9 222.5l5.5 1.9" fill="none" stroke="#f0f" stroke-width=".25"/>
<!-- layer: PATIO -->
<path d="M65.4 155l3.7 5.2 .5 .2-4.4 .5 .1-1.2a.59 .59 0 0 0 .7-.6 .59 .59 0 0 0-.8-.5l-.1-.5z" fill="none" stroke="#000" stroke-width=".25"/>
<!-- layer: QUADRO_DE_AREAS_CANA_2026 -->
<path d="M153.2 30.3h45.2" fill="none" stroke="#000" stroke-width=".25"/>
<!-- layer: QUADRO_DE_AREAS_COMPLEMENTARES -->
<path d="M153.2 83.7h35.3" fill="none" stroke="#000" stroke-width=".25"/>
<!-- layer: MATO -->
<path d="M146.2 136.7l1.3 .4 1.5 .9 3.8 1.8 1.7 1 1.4 1.2a7 7 0 0 0 5.8 1.9 18.1 18.1 0 0 1 4.9 1.4l1.6 .2 1.6 .5 2.7 .9 2.6-1.2 .6 1.3-1.1 3.7-2.7 4.3-3.1 4.6-1.2 1.4-1.6 .8-3.9 .5-2.4 .8-5 1.3-2.2 .3-2.4 .8-3.3 .7a9.5 9.5 0 0 1-6.4 .2l-3.6 1.3h-1.6l-1.2 .3a3 3 0 0 0-2.4 1.5v.2l-.5-.2-.1-.2a6 6 0 0 1 5.3-2.2l1.1-.1 1-.4a4.5 4.5 0 0 1 4.2-.5 10.5 10.5 0 0 0 4.2-.4 12.6 12.6 0 0 0 5.4-1.5l.8-.2 3-.5 2.6-.7a23.1 23.1 0 0 1 6.6-1.4 4.7 4.7 0 0 0 3.5-2.1l2.7-4.8a6.1 6.1 0 0 0 1-6.8 3.2 3.2 0 0 0-2.3-1.4l-3.3-.9a22.3 22.3 0 0 0-7.8-1.4l-1.9-.7-1.6-1.3a47.1 47.1 0 0 0-9-5.1z" fill="none" stroke="#0f0" stroke-width=".25"/>
<g font-size="2.4">
<text x="49.2" y="16">N</text>
<text x="33.1" y="32.2">W</text>
<text x="65" y="32.3">E</text>
<text x="49.4" y="48.7">S</text>
</g>
<g font-size="1.9">
<text x="43.1" y="26.1">NO</text>
<text x="54.9" y="26">NE</text>
<text x="43.2" y="37.7">SO</text>
<text x="54.9" y="37.8">SE</text>
</g>
<g font-size="1.8">
<text x="155.3" y="16">TALHÃO</text>
<text x="158.2" y="13.3">RELAÇÃO DE ÁREAS - CANA 2026</text>
<text x="165.3" y="16">ÁREA (ha)</text>
<text x="177" y="16">VARIEDADE</text>
<text x="189.2" y="16">DATA PL</text>
<text x="158" y="21.5">17</text>
<text x="158" y="18.8">16</text>
<text x="170.1" y="21.5">18,41</text>
<text x="170.8" y="18.8">1,48</text>
<text x="176.7" y="18.8">RB12-7825</text>
<text x="176.7" y="21.5">RB12-7825</text>
<text x="188.4" y="18.7">28/04/26</text>
<text x="188.4" y="21.4">28/04/26</text>
<text x="157.9" y="29.6">20</text>
<text x="158" y="24.2">18</text>
<text x="158" y="26.9">19</text>
<text x="169.6" y="24.2">21,23</text>
<text x="169.6" y="26.9">12,73</text>
<text x="170.6" y="29.6">6,76</text>
<text x="176.7" y="24.2">RB12-7825</text>
<text x="176.7" y="26.9">RB12-7825</text>
<text x="176.7" y="29.6">RB12-7825</text>
<text x="188.4" y="24.1">28/04/26</text>
<text x="188.4" y="26.8">28/04/26</text>
<text x="188.4" y="29.5">28/04/26</text>
<text x="156.1" y="35">TOTAL</text>
<text x="158.1" y="32.3">21</text>
<text x="169.3" y="32.3">28,64</text>
<text x="169.3" y="35">89,25</text>
<text x="176.7" y="32.3">RB12-7825</text>
<text x="188.4" y="32.2">28/04/26</text>
<text x="158.1" y="40.2">RELAÇÃO DE ÁREAS - CANA 2024</text>
<text x="155.3" y="42.9">TALHÃO</text>
<text x="158" y="45.6">10</text>
<text x="165.3" y="42.9">ÁREA (ha)</text>
<text x="170.8" y="45.6">4,18</text>
<text x="176.7" y="45.6">RB12-7825</text>
<text x="177" y="42.9">VARIEDADE</text>
<text x="188.6" y="45.5">12/03/24</text>
<text x="189.2" y="42.9">DATA PL</text>
<text x="158" y="51.1">12</text>
<text x="158" y="53.8">13</text>
<text x="158.2" y="48.3">11</text>
<text x="170.6" y="53.8">0,79</text>
<text x="170.7" y="48.3">1,64</text>
<text x="171.1" y="51.1">0,61</text>
<text x="176.7" y="48.3">RB12-7825</text>
<text x="176.7" y="51.1">RB12-7825</text>
<text x="176.7" y="53.8">RB12-7825</text>
<text x="188.6" y="48.2">12/03/24</text>
<text x="188.6" y="51">12/03/24</text>
<text x="188.6" y="53.7">12/03/24</text>
<text x="157.9" y="56.5">14</text>
<text x="158" y="59.2">15</text>
<text x="169.6" y="56.5">14,23</text>
<text x="170.5" y="59.2">8,03</text>
<text x="176.7" y="56.5">RB12-7825</text>
<text x="176.7" y="59.2">RB12-7825</text>
<text x="188.6" y="56.4">12/03/24</text>
<text x="188.6" y="59.1">12/03/24</text>
<text x="156.1" y="61.9">TOTAL</text>
<text x="169.3" y="61.9">29,48</text>
<text x="160.9" y="69.5">RELAÇÃO DE ÁREAS</text>
<text x="155.4" y="77.4">SEDE</text>
<text x="158.7" y="74.9">DESCRIÇÃO</text>
<text x="162.1" y="72.2">COMPLEMENTARES</text>
<text x="176.5" y="74.9">ÁREA (ha)</text>
<text x="181.7" y="77.7">4,44</text>
<text x="155.4" y="80.2">MATO</text>
<text x="155.4" y="82.9">REDE ALTA</text>
<text x="181.7" y="83.2">4,64</text>
<text x="181.8" y="80.5">0,77</text>
<text x="155.4" y="88.3">TOTAL</text>
<text x="155.4" y="85.6">PÁTIO</text>
<text x="180.7" y="88.6">10,03</text>
<text x="182" y="85.9">0,18</text>
<text x="59" y="118.5">16</text>
<text x="54" y="125.6">10</text>
<text x="77.6" y="139.5">17</text>
<text x="120.9" y="138.1">18</text>
<text x="149.9" y="154.9">19</text>
<text x="64.6" y="156.9" transform="rotate(54 64.6 156.9)">PÁTIO</text>
<text x="83.3" y="164.6">20</text>
<text x="112.9" y="162.5">SEDE</text>
<text x="58.3" y="190.3">11</text>
<text x="70.8" y="200.6">21</text>
<text x="100.3" y="200">14</text>
<text x="56.1" y="212.5">12</text>
<text x="54.2" y="233.3">13</text>
<text x="82.1" y="229">15</text>
<text x="171.3" y="258.3">Lat.: 19°45'56.887&quot;S</text>
<text x="171.3" y="260.7">Long.: 48°57'42.557&quot;O</text>
<text x="35.3" y="268.9">PROPRIEDADE:</text>
<text x="105.8" y="269.6">CANA 2026:</text>
<text x="137.9" y="269.6">89,25</text>
<text x="145.2" y="269">Desenhado por:</text>
<text x="167" y="269">Data:</text>
<text x="181.9" y="269">Núcleo:</text>
<text x="35.3" y="271">999 - FAZENDA PEDRA BRANCA - LUIZ CELSO</text>
<text x="35.3" y="273.9">PROPRIETÁRIO:</text>
<text x="105.8" y="273.4">CARREADOR 2026:</text>
<text x="139.1" y="273.4">5,07</text>
<text x="145.2" y="274">Revisado por:</text>
<text x="145.3" y="271">GLAUBER PIMENTEL</text>
<text x="166.7" y="271">16/05/2026</text>
<text x="167" y="274">Data:</text>
<text x="182.2" y="275">PEDRA BRANCA</text>
<text x="189.4" y="272.5">3</text>
<text x="35.3" y="276">LUIZ CELSO VASCONCELOS</text>
<text x="35.3" y="281.2">ALEMAR ROGE SALOMÃO</text>
<text x="35.3" y="279.1">FORNECEDOR:</text>
<text x="103.9" y="278.6" transform="rotate(-90 103.9 278.6)">(ha)</text>
<text x="105.8" y="277.4">CANA ANTIGA:</text>
<text x="105.8" y="281.5">CARREADOR ANTIGO:</text>
<text x="137.9" y="277.4">29,48</text>
<text x="139.1" y="281.5">0,92</text>
<text x="145" y="276">-</text>
<text x="145.2" y="279.1">Eng:Agrimensor:</text>
<text x="145.3" y="281.2">DANIEL CÉSAR DA SILVA</text>
<text x="166.7" y="276">-</text>
<text x="35.3" y="283.8">ÁREA TOTAL:</text>
<text x="35.3" y="285.9">134,75 Hectares</text>
<text x="101.5" y="286.4" transform="rotate(-90 101.5 286.4)">QUADRO DE ÁREAS</text>
<text x="105.8" y="285.5">COMPLEMENTARES:</text>
<text x="138.1" y="285.5">10,03</text>
<text x="144.7" y="283.9">Municipio:</text>
<text x="144.8" y="286">COMENDADOR GOMES</text>
<text x="166.8" y="283.9">Escala:</text>
<text x="167" y="286">1 : 12.500</text>
<text x="181.9" y="283.9">Data Levant.:</text>
<text x="182.1" y="286">14/05/2026</text>
<text x="157" y="290.4">Obs.: Conferido perímetro georreferenciado.</text>
<text x="157" y="292.5">Datum Sirgas2000 / UTM zona 22S (CM 51W)</text>
</g>
<g font-size="1.8" fill="#808080">
<text x="11.8" y="40.2">N(Y):7.814.400,00</text>
<text x="11.8" y="80.1">N(Y):7.813.900,00</text>
<text x="11.8" y="120.2">N(Y):7.813.400,00</text>
<text x="11.8" y="160.1">N(Y):7.812.900,00</text>
<text x="11.8" y="200.1">N(Y):7.812.400,00</text>
<text x="11.8" y="240.2">N(Y):7.811.900,00</text>
<text x="36" y="262.5" transform="rotate(-90 36 262.5)">E(X):713.000,00</text>
<text x="76" y="262.5" transform="rotate(-90 76 262.5)">E(X):713.500,00</text>
<text x="116" y="262.5" transform="rotate(-90 116 262.5)">E(X):714.000,00</text>
<text x="156" y="262.5" transform="rotate(-90 156 262.5)">E(X):714.500,00</text>
<text x="196" y="262.5" transform="rotate(-90 196 262.5)">E(X):715.000,00</text>
</g>
<text font-size="1.3" x="12.1" y="284.8">LEVANTAMENTO TOPOGRÁFICO</text>
<text font-size="1.1" fill="#989898" x="23.1" y="279.1">Filial Campo Florido</text>
</svg>
